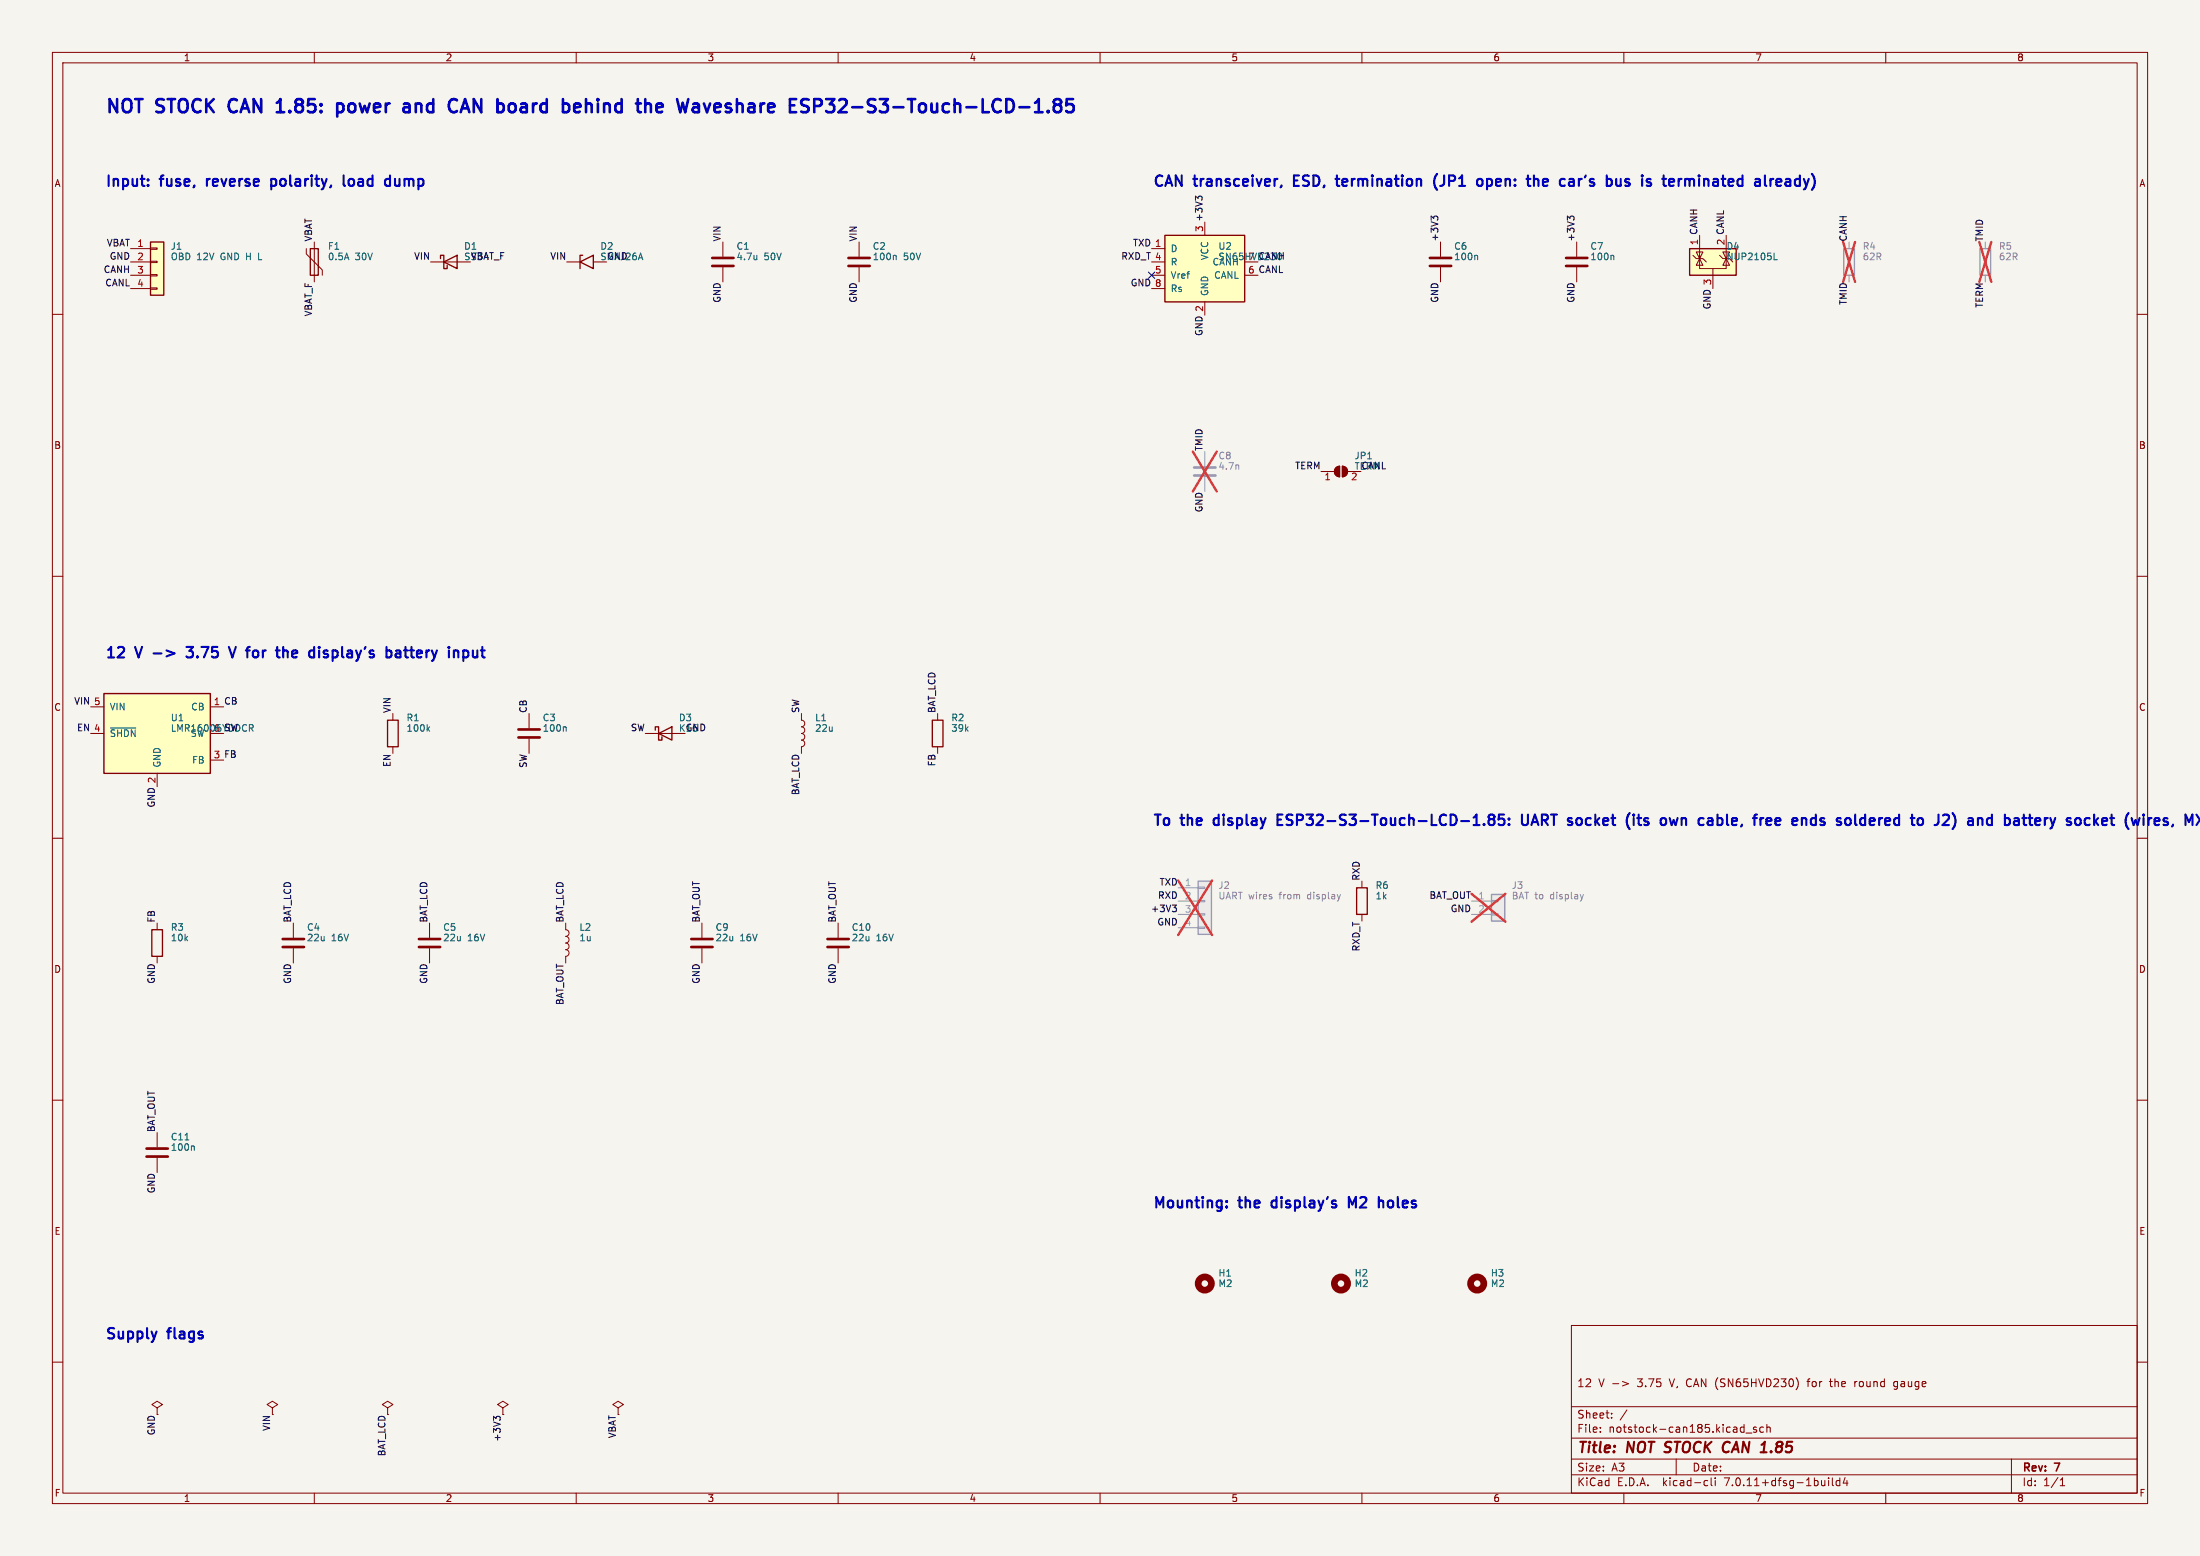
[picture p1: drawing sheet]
<svg xmlns="http://www.w3.org/2000/svg" width="420mm" height="297mm" viewBox="0 0 420 297" stroke-linecap="round" stroke-linejoin="round" font-family="sans-serif">
<path d="M0 0h420v297h-420z" fill="#f5f4ef" stroke="#f5f4ef" stroke-width=".19"/>
<g fill="none" stroke="#840000" stroke-width=".19">
<path d="M10 10h400v277h-400zM12 12h396v273h-396zM60 10v2M110 10v2M160 10v2M210 10v2M260 10v2M310 10v2M360 10v2M10 60h2M24.9 50h3.8M24.9 47.5h3.8"/>
<path d="M24.9 52.5h3.8M24.9 55.1h3.8M28.7 55h1.3v.2h-1.3zM28.7 52.4h1.3v.3h-1.3zM28.7 49.9h1.3v.2h-1.3zM28.7 47.3h1.3v.3h-1.3zM58.5 47.5v1l3 3v1M60 46.2v7.6M82.2 50h7.6M108.2 50h2.5M113.3 50h2.5M138 46.2v2.8"/>
<path d="M138 51v2.8M164 46.2v2.8M164 51v2.8M219.8 50h2.6M219.8 47.5h2.6M219.8 52.5h2.6M219.8 55.1h2.6M230 42.4v2.5M230 57.6v2.6M237.6 52.5h2.6M275 46.2v2.8M275 51v2.8"/>
<path d="M301 46.2v2.8M301 51v2.8M323.2 48.7l.6 .7h1.3l.6 .6M324.5 49.4v1.9h5v-1.9M324.5 49.4l.6 1.2h-1.3zM324.5 48.7v.7l.6-1.3h-1.3l.7 1.3M324.5 44.9v4.5M327 51.3v3.8M328.3 48.7l.6 .7h1.3l.6 .6M328.9 48.1h1.3l-.7 1.3zM329.5 49.4l.7 1.2h-1.3zM329.5 47.5v1.9"/>
<path d="M408 60h2M252.2 90h2.5M255.1 89.3l.6-.3v2a1.02 1.02 0 0 1-.9-.6 1.02 1.02 0 0 1 .3-1.1zM256.3 89a1.02 1.02 0 0 1 1 1 1.02 1.02 0 0 1-1 1zM257.3 90h2.5M10 110h2M408 110h2M17.3 140h2.5M17.3 134.9h2.5M40.2 134.9h2.5M75 136.2v1.3M101 136.2v2.8"/>
<path d="M123.2 140h7.6M153 136.2v1.3a.64 .64 0 0 1 .6 .6 .64 .64 0 0 1-.6 .6 .64 .64 0 0 1 .6 .7 .64 .64 0 0 1-.6 .6 .64 .64 0 0 1 .6 .6 .64 .64 0 0 1-.6 .7 .64 .64 0 0 1 .6 .6 .64 .64 0 0 1-.6 .6v1.3M179 136.2v1.3M10 160h2M30 147.6v2.6M40.2 145.1h2.5M75 142.5v1.3M101 141v2.8M179 142.5v1.3M408 160h2M30 176.2v1.3M56 176.2v2.8"/>
<path d="M82 176.2v2.8M108 176.2v1.3a.64 .64 0 0 1 .6 .6 .64 .64 0 0 1-.6 .6 .64 .64 0 0 1 .6 .7 .64 .64 0 0 1-.6 .6 .64 .64 0 0 1 .6 .6 .64 .64 0 0 1-.6 .7 .64 .64 0 0 1 .6 .6 .64 .64 0 0 1-.6 .6v1.3M134 176.2v2.8M160 176.2v2.8M260 168.2v1.3M260 174.5v1.3M30 182.5v1.3M56 181v2.8M82 181v2.8M134 181v2.8M160 181v2.8M10 210h2"/>
<path d="M30 216.2v2.8M408 210h2M30 221v2.8M10 260h2M300 253h108v32h-108zM408 260h2M30 268.7l1-.6-1-.6-1 .6 1 .6v1.3M52 268.7l1-.6-1-.6-1 .6 1 .6v1.3M74 268.7l1-.6-1-.6-1 .6 1 .6v1.3M96 268.7l1-.6-1-.6-1 .6 1 .6v1.3M96 270h.1M118 268.7l1-.6-1-.6-1 .6 1 .6v1.3"/>
<path d="M300 278.5h108M300 274.5h108M300 268.5h108M305.5 273.2v.2M305.5 272.5v.1M307.7 270.5v.2M307.7 269.8v.1M309.7 263.7l1.2 .4-1.2 .4M310.6 269.1l-1.3 1.9M320 278.5v3M332.8 272.4l.1 .1M332.9 271.9v1.5"/>
<path d="M332.9 273.3l-.1 .1M333.3 273.5h1.1M335.3 272.5l-.4-.1-.2 .2 .1 .2 .5 .2v.3h-.6M336.7 272.5l-.5-.1-.3 .3 .2 .6h.6M337.3 272.5l.2-.1 .4 .1v.9M337.3 271.9v1.5M343.1 263.3l.2 .7-.2 1M344.9 263.7h.6M349.2 263.7h.6M349.4 263.2v1.3l.3 .2M354.1 263.7v1M354.5 263.7l-.3 .1-.1 .2"/>
<path d="M361.6 265.1h.5M362.1 263.7h-.3l-.3 .3 .1 .5 .5 .2M384 278.5v6.5M60 285v2M110 285v2M160 285v2M210 285v2M260 285v2M300 281.5h108M310 285v2M325.6 282.6l.4 .1M326 283.5l-.4 .1"/>
<path d="M326.7 282.1v1.3l.2 .2M327.4 282.1v.1M327.4 282.6v1M349.1 282.1v.1M349.1 282.6v1M349.8 282.1v1.3l.2 .2M351.2 282.7l-.4-.1-.3 .3 .2 .6h.5M351.2 282.1v1.5M352.2 282l-.3 1.1h.9M352.6 282.6v1M360 285v2M393.3 283.6h.9"/>
<path d="M393.3 282.5l.4-.4v1.5"/>
</g>
<g fill="none" stroke="#840000" stroke-width=".51">
<path d="M136 50.8h4M136 49.2h4M162 50.8h4M162 49.2h4M273 50.8h4M273 49.2h4M299 50.8h4M299 49.2h4M99 139.2h4M99 140.8h4M54 179.2h4M80 179.2h4"/>
<path d="M132 179.2h4M158 179.2h4M54 180.8h4M80 180.8h4M132 180.8h4M158 180.8h4M28 219.2h4M28 220.8h4"/>
</g>
<g fill="none" stroke="#840000" stroke-width=".25">
<path d="M28.7 46.2h2.6v10.1h-2.6zM59.2 47.5h1.6v5h-1.6zM84.1 49.4v-.7h.6v2.6h.7v-.7M84.7 50l2.6-1.3v2.6zM110.7 50l2.6-1.3v2.6zM111.2 48.7h-.5v2.6M222.4 44.9h15.2v12.7h-15.2zM322.6 47.5h8.8v5h-8.8zM19.8 132.4h20.4v15.2h-20.4zM74 137.5h2v5h-2zM125.1 139.4v-.7h.6v2.6h.7v-.7M125.7 140l2.6-1.3v2.6z"/>
<path d="M178 137.5h2v5h-2zM29 177.5h2v5h-2zM259 169.5h2v5h-2z"/>
</g>
<g fill="#ffffc2" stroke="#ffffc2" stroke-width=".19">
<path d="M322.6 47.5h8.8v5h-8.8z"/>
<path d="M222.4 44.9h15.2v12.7h-15.2z"/>
<path d="M28.7 46.2h2.6v10.1h-2.6z"/>
<path d="M19.8 132.4h20.4v15.2h-20.4z"/>
</g>
<g fill="none" stroke="#006464" stroke-width=".19">
<path d="M144.5 48.7v.9M144.5 49.5h-.1M170.9 48.7l.2 .2v.7M281.9 48.7l.2 .2v.7M307.9 48.7l.2 .2v.7M338.7 49.6h.6M259.1 88.3v1.3M21.1 139h4.9M47.6 138.3h.5l.2 .3-.1 .3-.6 .1M47.9 139l.4 .6M81.7 139.1l.3 .5M82 138.7l-.5 .5"/>
<path d="M107.9 138.7l.2 .2v.7M35.3 217.6h.8M36.9 218.7l.2 .2v.7"/>
</g>
<path d="M352 47.5h2v5h-2zM378 47.5h2v5h-2zM228.7 168.2h2.6v10.1h-2.6zM284.7 170.7h2.6v5.1h-2.6z" fill="none" stroke="#9c9b98" stroke-width=".25"/>
<g fill="none" stroke="#9c9b98" stroke-width=".19">
<path d="M353 46.2v1.3M353 52.5v1.3M379 46.2v1.3M379 52.5v1.3M230 86.2v2.8M230 91v2.8M224.9 172h3.8M224.9 174.5h3.8M224.9 169.5h3.8M224.9 177.1h3.8M228.7 177h1.3v.2h-1.3zM228.7 174.4h1.3v.3h-1.3z"/>
<path d="M228.7 171.9h1.3v.2h-1.3zM228.7 169.3h1.3v.3h-1.3zM280.9 172h3.8M280.9 174.5h3.8M284.7 174.4h1.3v.3h-1.3zM284.7 171.9h1.3v.2h-1.3z"/>
</g>
<path d="M351.9 46.2l2.2 7.6M354.1 46.2l-2.2 7.6M377.9 46.2l2.2 7.6M380.1 46.2l-2.2 7.6M227.7 86.2l4.6 7.6M232.3 86.2l-4.6 7.6M224.9 168.1l6.5 10.4M231.4 168.1l-6.5 10.4M280.9 170.6l6.5 5.3M287.4 170.6l-6.5 5.3" fill="none" stroke="#eb3a3d" stroke-width=".46"/>
<g fill="#ebeae8" stroke="#ebeae8" stroke-width=".19">
<path d="M284.7 170.7h2.6v5.1h-2.6z"/>
<path d="M228.7 168.2h2.6v10.1h-2.6z"/>
</g>
<path d="M236.4 88.8l.1 .8M302.3 170.7l-.3 .9" fill="none" stroke="#939391" stroke-width=".19"/>
<g fill="none" stroke="#840000" stroke-width="1.3">
<circle cx="230" cy="245" r="1.27"/>
<circle cx="256" cy="245" r="1.27"/>
<circle cx="282" cy="245" r="1.27"/>
</g>
<g fill="#840000" stroke="#840000" stroke-width=".19">
<path d="M255.1 89.3l.6-.3v2a1.02 1.02 0 0 1-.9-.6 1.02 1.02 0 0 1 .3-1.1z"/>
<path d="M256.3 89a1.02 1.02 0 0 1 1 1 1.02 1.02 0 0 1-1 1z"/>
</g>
<path d="M228 90.8h4M228 89.2h4" fill="none" stroke="#9c9b98" stroke-width=".51"/>
<path d="M228.7 37.9l-.5-.5v.8M228.7 37.7l.2-.3h.3l.3 .3M273.7 41.7l-.5-.4v.7M273.7 41.5l.2-.2h.3l.3 .2M299.7 41.5l.2-.2h.3l.3 .2M299.7 41.7l-.5-.4v.7M223.8 172.8h.8l-.4 .4M224.3 173.2l.3 .3v.3l-.3 .2M94.7 270.8l-.5-.5v.8M94.7 270.6l.2-.3h.3l.3 .3" fill="none" stroke="#0f0f0f" stroke-width=".19"/>
<g fill="none" stroke="#0000c2" stroke-width=".4">
<path d="M39.5 34.2v1.3M39.6 34.3l-.1 .2M51.8 34.2v2M51.8 34.2h.6l.3 .3M52.7 35.1l-.3 .4-.6-.1M65.6 33.5v1.7l.3 .3M67.4 34.2a.54 .54 0 0 0-.9 .3v.6a.54 .54 0 0 0 .9 .3M75.4 34.2v1l.1 .2 .5 .1M244.6 35.4l-.1 .3M247 34.4h.7M248 33.5h-1v2h1M254.9 34.2h.8"/>
<path d="M255.2 33.5v1.7l.1 .2 .4 .1M274.4 33.2a2.29 2.29 0 0 0 0 3M275.4 35.4l-.5 .1M282.4 34.2a.55 .55 0 0 1 .6 .3v.6a.54 .54 0 0 1-.6 .4M283.9 35.4l.6 .1M283.9 34.2v2M284.5 34.2h-.6M293.6 34.2l.1 1.3M294.8 34.2l-.3 .2v.8l.3 .3M295.5 34.6l-1 .2M301.4 34.2v1.3M302 34.2h-.4l-.2 .3"/>
<path d="M311 34.2h-.5l-.2 .2 .1 .3 .6 .2v.5h-.7M319.3 34.2h-.4l-.3 .2 .1 1 .6 .1M319.6 34.6l-1 .2M323.1 34.2l.3 .2v1.1M339.8 34.2h.2l.1 .4-1 .2M340 35.4l-.2 .1M340.9 34.2h.2h.6l.1 1.3M341.8 34.6l-.7 .1a.39 .39 0 0 0-.3 .4 .39 .39 0 0 0 .3 .4l.7-.1M35.6 123.5h1.2l-.6 .7 .4 .1M35.6 125.3l.3 .2 .7-.1M43.7 123.5l.7 2 .6-2M49.2 124.3v1"/>
<path d="M56.1 124.2l-.3 .2v.8l.3 .3M56.7 124.6l-.9 .2M61.9 124.7l.6 .2 .1 .2-.1 .3-.5 .1M61.9 124.2h.6M77.1 124.2h.8M77.4 123.5v1.7l.1 .2 .4 .1M78.3 124.2h.7M78.5 123.5l.1 1.9M90.3 124.2l.1 1.2a.54 .54 0 0 0 .7-.1M91.1 124.2v1.3M231.8 156.3v1M243.9 156.4h.6"/>
<path d="M244.8 155.5h-.9v2h.9M283.3 157.3v.2M283.3 157.3l-.1 .1 .1 .1M284.5 156.3l-.3 .4v.4l.3 .4 .6-.1 .2-.3-.1-.6-.3-.2M284.5 156.3l-.3-.3 .1-.3 .2-.2 .6 .1 .2 .3-.1 .3-.3 .1M284.5 156.3h.4M287.1 155.5h-.9l-.1 .9 .3-.2 .6 .1 .2 .3-.1 .7-.3 .2h-.4l-.3-.2M288.1 157.3l.1 .1-.1 .1M288.1 157.3v.2M288.1 156.2v.2M288.1 156.2l.1 .1-.1 .1M290.5 155.5v1.6l.4 .4 .6-.1 .2-.3v-1.6"/>
<path d="M312.5 156.2h.8M312.8 155.5v1.7l.1 .2 .4 .1M320.3 156.2l-.4 1.3-.4-1M321 156.2v1.3M321.1 156.2l-.1 .1M328.1 156.2h.4l.3 .3-.1 .8-.2 .2h-.4M338.9 156.8l1-.2-.1-.4h-.6l-.3 .2 .1 1h.8M348.3 156.2h-.5l-.3 .2 .1 .3 .7 .2 .1 .2-.1 .3h-.8M356.9 156.8l1-.2-.1-.4h-.6l-.3 .2 .1 1h.8M371.2 155.5l.7 .1a.54 .54 0 0 1 .1 .7l-1.2 1.2h1.3M372.7 155.2l.3 .4M373 157.9l-.3 .3"/>
<path d="M377.6 156.2v1.3M378.4 156.2a.54 .54 0 0 0-.8 .1M384.5 156.2h.6l.3 .2M385.4 156.6l-.7 .1a.39 .39 0 0 0-.3 .4 .39 .39 0 0 0 .3 .4l.7-.1M392.4 156.2l-.5 1.3M405.9 156.1l-.1 .4 .1 .9M417.9 156.9l-.7-1.4v2M234.2 230.3v.2M234.2 229.2v.2M242.8 229.3v1M258.8 228.5l-.6 1.4-.7-1.4v2M263.8 229.2l.3 .2v1.1"/>
</g>
<g fill="none" stroke="#0000c2" stroke-width=".5">
<path d="M43.9 19.3a1.73 1.73 0 0 0 0 1.8M53.3 19.3l.2-.4v2.5M64.4 19.9l.7-.1 .5 .4v.7l-.3 .4-.2 .1-.7-.1M64.4 19.8v2.5M79.4 19.8v1.6M80.1 19.8h-.4l-.3 .2M100.2 19.8l-.7 .1M111.9 20a.62 .62 0 0 1 1 .1v1.3M111.9 18.9v2.5M137.5 19.9l-.7-.1-.4 .3 .1 1.2 .3 .1 .7-.1M157.7 18.9h1.6l-.9 1a.68 .68 0 0 1 .9 .4v.6l-.3 .4-.9 .1M52.8 21.4h1.5"/>
<path d="M87.9 21.4l.9-2.5 .8 2.5M88.2 20.7h1.2M99.4 21.1l.3 .3h.6M100.3 20.5h-.6l-.3 .3M137.6 20.3l-1.2 .3"/>
</g>
<path d="M219.2 51.9l1.2 1.2M220.4 51.9l-1.2 1.2" fill="none" stroke="#000084" stroke-width=".19"/>
<g font-size="3.5" fill="#0000c2">
<text x="20" y="21.8">NOT</text>
<text x="30" y="21.8">STOCK</text>
<text x="44.9" y="21.8">CAN</text>
<text x="55" y="21.8">1.85:</text>
<text x="67.5" y="21.8">power</text>
<text x="81.2" y="21.8">and</text>
<text x="90.9" y="21.8">CAN</text>
<text x="101" y="21.8">board</text>
<text x="114.5" y="21.8">behind</text>
<text x="129.8" y="21.8">the</text>
<text x="138.6" y="21.8">Waveshare</text>
<text x="160.9" y="21.8">ESP32-S3-Touch-LCD-1.85</text>
</g>
<g font-size="2.8" fill="#0000c2">
<text x="20" y="35.8">Input:</text>
<text x="30.8" y="35.8">fuse,</text>
<text x="40.4" y="35.8">reverse</text>
<text x="53.4" y="35.8">polarity,</text>
<text x="68.1" y="35.8">load</text>
<text x="76.9" y="35.8">dump</text>
<text x="220" y="35.8">CAN</text>
<text x="228.1" y="35.8">transceiver,</text>
<text x="247.9" y="35.8">ESD,</text>
<text x="256.9" y="35.8">termination</text>
<text x="276.2" y="35.8">(JP1</text>
<text x="285.3" y="35.8">open:</text>
<text x="295.8" y="35.8">the</text>
<text x="302.7" y="35.8">car's</text>
<text x="312.4" y="35.8">bus</text>
<text x="320" y="35.8">is</text>
<text x="324.9" y="35.8">terminated</text>
<text x="343.2" y="35.8">already)</text>
<text x="20" y="125.8">12</text>
<text x="26.1" y="125.8">V</text>
<text x="30.2" y="125.8">-&gt;</text>
<text x="37.4" y="125.8">3.75</text>
<text x="46.4" y="125.8">V</text>
<text x="50.5" y="125.8">for</text>
<text x="57" y="125.8">the</text>
<text x="64" y="125.8">display's</text>
<text x="79.4" y="125.8">battery</text>
<text x="92.2" y="125.8">input</text>
<text x="220" y="157.8">To</text>
<text x="225.7" y="157.8">the</text>
<text x="232.6" y="157.8">display</text>
<text x="245.5" y="157.8">ESP32-S3-Touch-LCD-1.85:</text>
<text x="293" y="157.8">UART socket</text>
<text x="314.6" y="157.8">(its</text>
<text x="322" y="157.8">own</text>
<text x="330" y="157.8">cable,</text>
<text x="341.4" y="157.8">free</text>
<text x="349.5" y="157.8">ends</text>
<text x="358.8" y="157.8">soldered</text>
<text x="373.9" y="157.8">to</text>
<text x="379.2" y="157.8">J2)</text>
<text x="386.2" y="157.8">and</text>
<text x="394" y="157.8">battery</text>
<text x="406.7" y="157.8">socket</text>
<text x="418.6" y="157.8">(w</text>
<text x="220" y="230.8">Mounting:</text>
<text x="236.7" y="230.8">the</text>
<text x="243.7" y="230.8">display's</text>
<text x="259.2" y="230.8">M2</text>
<text x="265.7" y="230.8">holes</text>
<text x="20" y="255.8">Supply</text>
<text x="32.2" y="255.8">flags</text>
</g>
<g font-size="2.8" fill="#840000">
<text x="301" y="277.9">Title:</text>
<text x="310.6" y="277.9">NOT STOCK CAN 1.85</text>
</g>
<g font-size="2.1" fill="#840000">
<text x="301" y="265">12</text>
<text x="305.1" y="265">V -&gt;</text>
<text x="312.7" y="265">3.75</text>
<text x="319" y="265">V, CAN (SN65HVD230)</text>
<text x="345.8" y="265">for</text>
<text x="350.2" y="265">the</text>
<text x="355" y="265">round</text>
<text x="362.7" y="265">gauge</text>
<text x="301" y="273.7">File:</text>
<text x="301" y="271">Sheet:</text>
<text x="307.1" y="273.7">notstock-can185.kicad_sch</text>
<text x="301" y="281.1">Size:</text>
<text x="307.6" y="281.1">A3</text>
<text x="323" y="281.1">Date:</text>
<text x="386" y="281.3">Rev:</text>
<text x="392.4" y="281.3">7</text>
<text x="301" y="283.9">KiCad</text>
<text x="308.7" y="283.9">E.D.A.</text>
<text x="317.6" y="283.9">kicad-cli</text>
<text x="329.5" y="283.9">7.0.11+dfsg-1build4</text>
<text x="386" y="283.9">Id:</text>
<text x="390.1" y="283.9">1/1</text>
</g>
<g font-size="1.8" fill="#840000">
<text x="35" y="11.9">1</text>
<text x="85" y="11.9">2</text>
<text x="135" y="11.9">3</text>
<text x="185" y="11.9">4</text>
<text x="235" y="11.9">5</text>
<text x="285" y="11.9">6</text>
<text x="335" y="11.9">7</text>
<text x="385" y="11.9">8</text>
<text x="10.3" y="35.9">A</text>
<text x="408.3" y="35.9">A</text>
<text x="10.3" y="85.9">B</text>
<text x="408.2" y="85.9">B</text>
<text x="10.3" y="135.9">C</text>
<text x="408.2" y="135.9">C</text>
<text x="10.3" y="185.9">D</text>
<text x="408.2" y="185.9">D</text>
<text x="10.3" y="235.9">E</text>
<text x="408.3" y="235.9">E</text>
<text x="10.3" y="285.9">F</text>
<text x="35" y="286.9">1</text>
<text x="85" y="286.9">2</text>
<text x="135" y="286.9">3</text>
<text x="185" y="286.9">4</text>
<text x="235" y="286.9">5</text>
<text x="285" y="286.9">6</text>
<text x="335" y="286.9">7</text>
<text x="385" y="286.9">8</text>
<text x="408.3" y="285.9">F</text>
</g>
<g font-size="1.8" fill="#0f0f0f">
<text x="20.3" y="47.1">VBAT 1</text>
<text x="59.7" y="46.2" transform="rotate(-90 59.7 46.2)">VBAT</text>
<text x="114.5" y="47.9">D2</text>
<text x="137.7" y="46.2" transform="rotate(-90 137.7 46.2)">VIN</text>
<text x="163.7" y="46.2" transform="rotate(-90 163.7 46.2)">VIN</text>
<text x="216.2" y="47.1">TXD 1</text>
<text x="229.7" y="44.4" transform="rotate(-90 229.7 44.4)">3 +3V3</text>
<text x="274.7" y="46.2" transform="rotate(-90 274.7 46.2)">+3V3</text>
<text x="300.6" y="46.2" transform="rotate(-90 300.6 46.2)">+3V3</text>
<text x="324.2" y="46.9" transform="rotate(-90 324.2 46.9)">1 CANH</text>
<text x="329.3" y="46.9" transform="rotate(-90 329.3 46.9)">2 CANL</text>
<text x="352.7" y="46.2" transform="rotate(-90 352.7 46.2)">CANH</text>
<text x="378.7" y="46.2" transform="rotate(-90 378.7 46.2)">TMID</text>
<text x="19.7" y="52.2">CANH</text>
<text x="20.8" y="49.7">GND</text>
<text x="79" y="49.7">VIN</text>
<text x="88.5" y="49.9">SS34</text>
<text x="89.8" y="49.7">VBAT_F</text>
<text x="105" y="49.7">VIN</text>
<text x="115.8" y="49.7">GND</text>
<text x="214" y="49.7">RXD_T 4</text>
<text x="238.2" y="52.3">6 CANL</text>
<text x="238.2" y="49.7">7 CANH</text>
<text x="20" y="54.7">CANL</text>
<text x="137.7" y="57.9" transform="rotate(-90 137.7 57.9)">GND</text>
<text x="163.7" y="57.9" transform="rotate(-90 163.7 57.9)">GND</text>
<text x="215.8" y="54.7">GND 8</text>
<text x="274.7" y="57.9" transform="rotate(-90 274.7 57.9)">GND</text>
<text x="300.6" y="57.9" transform="rotate(-90 300.6 57.9)">GND</text>
<text x="326.7" y="59.2" transform="rotate(-90 326.7 59.2)">GND 3</text>
<text x="352.7" y="58.3" transform="rotate(-90 352.7 58.3)">TMID</text>
<text x="378.7" y="58.9" transform="rotate(-90 378.7 58.9)">TERM</text>
<text x="59.7" y="60.5" transform="rotate(-90 59.7 60.5)">VBAT_F</text>
<text x="229.7" y="64.2" transform="rotate(-90 229.7 64.2)">GND 2</text>
<text x="229.7" y="86.2" transform="rotate(-90 229.7 86.2)">TMID</text>
<text x="247.1" y="89.7">TERM</text>
<text x="258.5" y="87.9">JP1</text>
<text x="259.8" y="89.7">CANL</text>
<text x="229.7" y="97.9" transform="rotate(-90 229.7 97.9)">GND</text>
<text x="14.1" y="134.6">VIN 5</text>
<text x="40.7" y="134.7">1 CB</text>
<text x="74.7" y="136.2" transform="rotate(-90 74.7 136.2)">VIN</text>
<text x="100.7" y="136.2" transform="rotate(-90 100.7 136.2)">CB</text>
<text x="129.5" y="137.9">D3</text>
<text x="152.7" y="136.2" transform="rotate(-90 152.7 136.2)">SW</text>
<text x="178.7" y="136.2" transform="rotate(-90 178.7 136.2)">BAT_LCD</text>
<text x="14.6" y="139.7">EN 4</text>
<text x="40.7" y="139.7">6 SW</text>
<text x="120.3" y="139.7">SW</text>
<text x="129.5" y="139.9">K16</text>
<text x="130.8" y="139.7">GND</text>
<text x="40.7" y="144.8">3 FB</text>
<text x="74.7" y="146.5" transform="rotate(-90 74.7 146.5)">EN</text>
<text x="100.7" y="146.7" transform="rotate(-90 100.7 146.7)">SW</text>
<text x="178.7" y="146.4" transform="rotate(-90 178.7 146.4)">FB</text>
<text x="29.7" y="154.2" transform="rotate(-90 29.7 154.2)">GND 2</text>
<text x="152.7" y="151.9" transform="rotate(-90 152.7 151.9)">BAT_LCD</text>
<text x="221" y="171.7">RXD</text>
<text x="221.3" y="169.1">TXD</text>
<text x="259.7" y="168.2" transform="rotate(-90 259.7 168.2)">RXD</text>
<text x="272.8" y="171.7">BAT_OUT 1</text>
<text x="29.7" y="176.2" transform="rotate(-90 29.7 176.2)">FB</text>
<text x="55.7" y="176.2" transform="rotate(-90 55.7 176.2)">BAT_LCD</text>
<text x="81.7" y="176.2" transform="rotate(-90 81.7 176.2)">BAT_LCD</text>
<text x="107.7" y="176.2" transform="rotate(-90 107.7 176.2)">BAT_LCD</text>
<text x="133.7" y="176.2" transform="rotate(-90 133.7 176.2)">BAT_OUT</text>
<text x="159.7" y="176.2" transform="rotate(-90 159.7 176.2)">BAT_OUT</text>
<text x="219.6" y="174.2">+3V3</text>
<text x="220.8" y="176.7">GND</text>
<text x="276.8" y="174.2">GND</text>
<text x="259.7" y="181.7" transform="rotate(-90 259.7 181.7)">RXD_T</text>
<text x="29.7" y="187.9" transform="rotate(-90 29.7 187.9)">GND</text>
<text x="55.7" y="187.9" transform="rotate(-90 55.7 187.9)">GND</text>
<text x="81.7" y="187.9" transform="rotate(-90 81.7 187.9)">GND</text>
<text x="107.7" y="191.9" transform="rotate(-90 107.7 191.9)">BAT_OUT</text>
<text x="133.7" y="187.9" transform="rotate(-90 133.7 187.9)">GND</text>
<text x="159.7" y="187.9" transform="rotate(-90 159.7 187.9)">GND</text>
<text x="29.7" y="216.2" transform="rotate(-90 29.7 216.2)">BAT_OUT</text>
<text x="29.7" y="227.9" transform="rotate(-90 29.7 227.9)">GND</text>
<text x="29.7" y="274.1" transform="rotate(-90 29.7 274.1)">GND</text>
<text x="51.7" y="273.2" transform="rotate(-90 51.7 273.2)">VIN</text>
<text x="95.7" y="275.3" transform="rotate(-90 95.7 275.3)">+3V3</text>
<text x="117.7" y="274.6" transform="rotate(-90 117.7 274.6)">VBAT</text>
<text x="73.7" y="278.1" transform="rotate(-90 73.7 278.1)">BAT_LCD</text>
</g>
<g font-size="1.8" fill="#006464">
<text x="32.5" y="47.9">J1</text>
<text x="62.5" y="47.9">F1</text>
<text x="88.5" y="47.9">D1</text>
<text x="140.5" y="47.9">C1</text>
<text x="166.5" y="47.9">C2</text>
<text x="232.5" y="47.9">U2</text>
<text x="277.5" y="47.9">C6</text>
<text x="303.5" y="47.9">C7</text>
<text x="329.5" y="47.9">D4</text>
<text x="32.5" y="49.9">OBD 12V</text>
<text x="42.2" y="49.9">GND H L</text>
<text x="62.5" y="49.9">0.5A</text>
<text x="67.8" y="49.9">30V</text>
<text x="114.5" y="49.9">SMAJ26A</text>
<text x="140.5" y="49.9">4.7u</text>
<text x="145.9" y="49.9">50V</text>
<text x="166.5" y="49.9">100n</text>
<text x="172.5" y="49.9">50V</text>
<text x="223.4" y="48.3">D</text>
<text x="223.4" y="50.9">R</text>
<text x="223.4" y="53.4">Vref</text>
<text x="230.9" y="49.8" transform="rotate(-90 230.9 49.8)">VCC</text>
<text x="231.4" y="50.9">CANH</text>
<text x="231.7" y="53.4">CANL</text>
<text x="232.5" y="49.9">SN65HVD230</text>
<text x="277.5" y="49.9">100n</text>
<text x="303.5" y="49.9">100n</text>
<text x="329.5" y="49.9">NUP2105L</text>
<text x="223.4" y="55.9">Rs</text>
<text x="230.9" y="56.6" transform="rotate(-90 230.9 56.6)">GND</text>
<text x="20.9" y="135.8">VIN</text>
<text x="32.5" y="137.9">U1</text>
<text x="36.4" y="135.8">CB</text>
<text x="77.5" y="137.9">R1</text>
<text x="103.5" y="137.9">C3</text>
<text x="155.5" y="137.9">L1</text>
<text x="181.5" y="137.9">R2</text>
<text x="20.9" y="140.9">~{SHDN}</text>
<text x="32.5" y="139.9">LMR16006YDDCR</text>
<text x="36.3" y="140.9">SW</text>
<text x="77.5" y="139.9">100k</text>
<text x="103.5" y="139.9">100n</text>
<text x="155.5" y="139.9">22u</text>
<text x="181.5" y="139.9">39k</text>
<text x="30.9" y="146.6" transform="rotate(-90 30.9 146.6)">GND</text>
<text x="36.6" y="145.9">FB</text>
<text x="262.5" y="169.9">R6</text>
<text x="262.5" y="171.9">1k</text>
<text x="32.5" y="177.9">R3</text>
<text x="32.5" y="179.9">10k</text>
<text x="58.5" y="177.9">C4</text>
<text x="58.5" y="179.9">22u</text>
<text x="63.2" y="179.9">16V</text>
<text x="84.5" y="177.9">C5</text>
<text x="84.5" y="179.9">22u</text>
<text x="89.2" y="179.9">16V</text>
<text x="110.5" y="177.9">L2</text>
<text x="110.5" y="179.9">1u</text>
<text x="136.5" y="177.9">C9</text>
<text x="136.5" y="179.9">22u</text>
<text x="141.2" y="179.9">16V</text>
<text x="162.5" y="177.9">C10</text>
<text x="162.5" y="179.9">22u</text>
<text x="167.2" y="179.9">16V</text>
<text x="32.5" y="219.9">100n</text>
<text x="32.5" y="217.9">C11</text>
<text x="232.5" y="243.9">H1</text>
<text x="232.5" y="245.9">M2</text>
<text x="258.5" y="243.9">H2</text>
<text x="258.5" y="245.9">M2</text>
<text x="284.5" y="243.9">H3</text>
<text x="284.5" y="245.9">M2</text>
</g>
<g font-size="1.8" fill="#939391">
<text x="355.5" y="47.9">R4</text>
<text x="381.5" y="47.9">R5</text>
<text x="355.5" y="49.9">62R</text>
<text x="381.5" y="49.9">62R</text>
<text x="232.5" y="87.9">C8</text>
<text x="232.5" y="89.9">4.7n</text>
<text x="232.5" y="169.9">J2</text>
<text x="232.5" y="171.9">UART wires</text>
<text x="244.3" y="171.9">from</text>
<text x="249.9" y="171.9">display</text>
<text x="288.5" y="169.9">J3</text>
<text x="288.5" y="171.9">BAT to</text>
<text x="296.1" y="171.9">display</text>
</g>
<g font-size="1.8" fill="#a90000">
<text x="26.1" y="49.7">2</text>
<text x="26.1" y="52.3">3</text>
<text x="220.4" y="52.3">5</text>
<text x="26.1" y="54.8">4</text>
<text x="252.8" y="92">1</text>
<text x="257.8" y="92">2</text>
</g>
<g font-size="1.8" fill="#a5a4a2">
<text x="226.1" y="169.2">1</text>
<text x="226.1" y="171.7">2</text>
<text x="226.1" y="174.3">3</text>
<text x="226.1" y="176.8">4</text>
<text x="282.1" y="174.3">2</text>
</g>
</svg>
